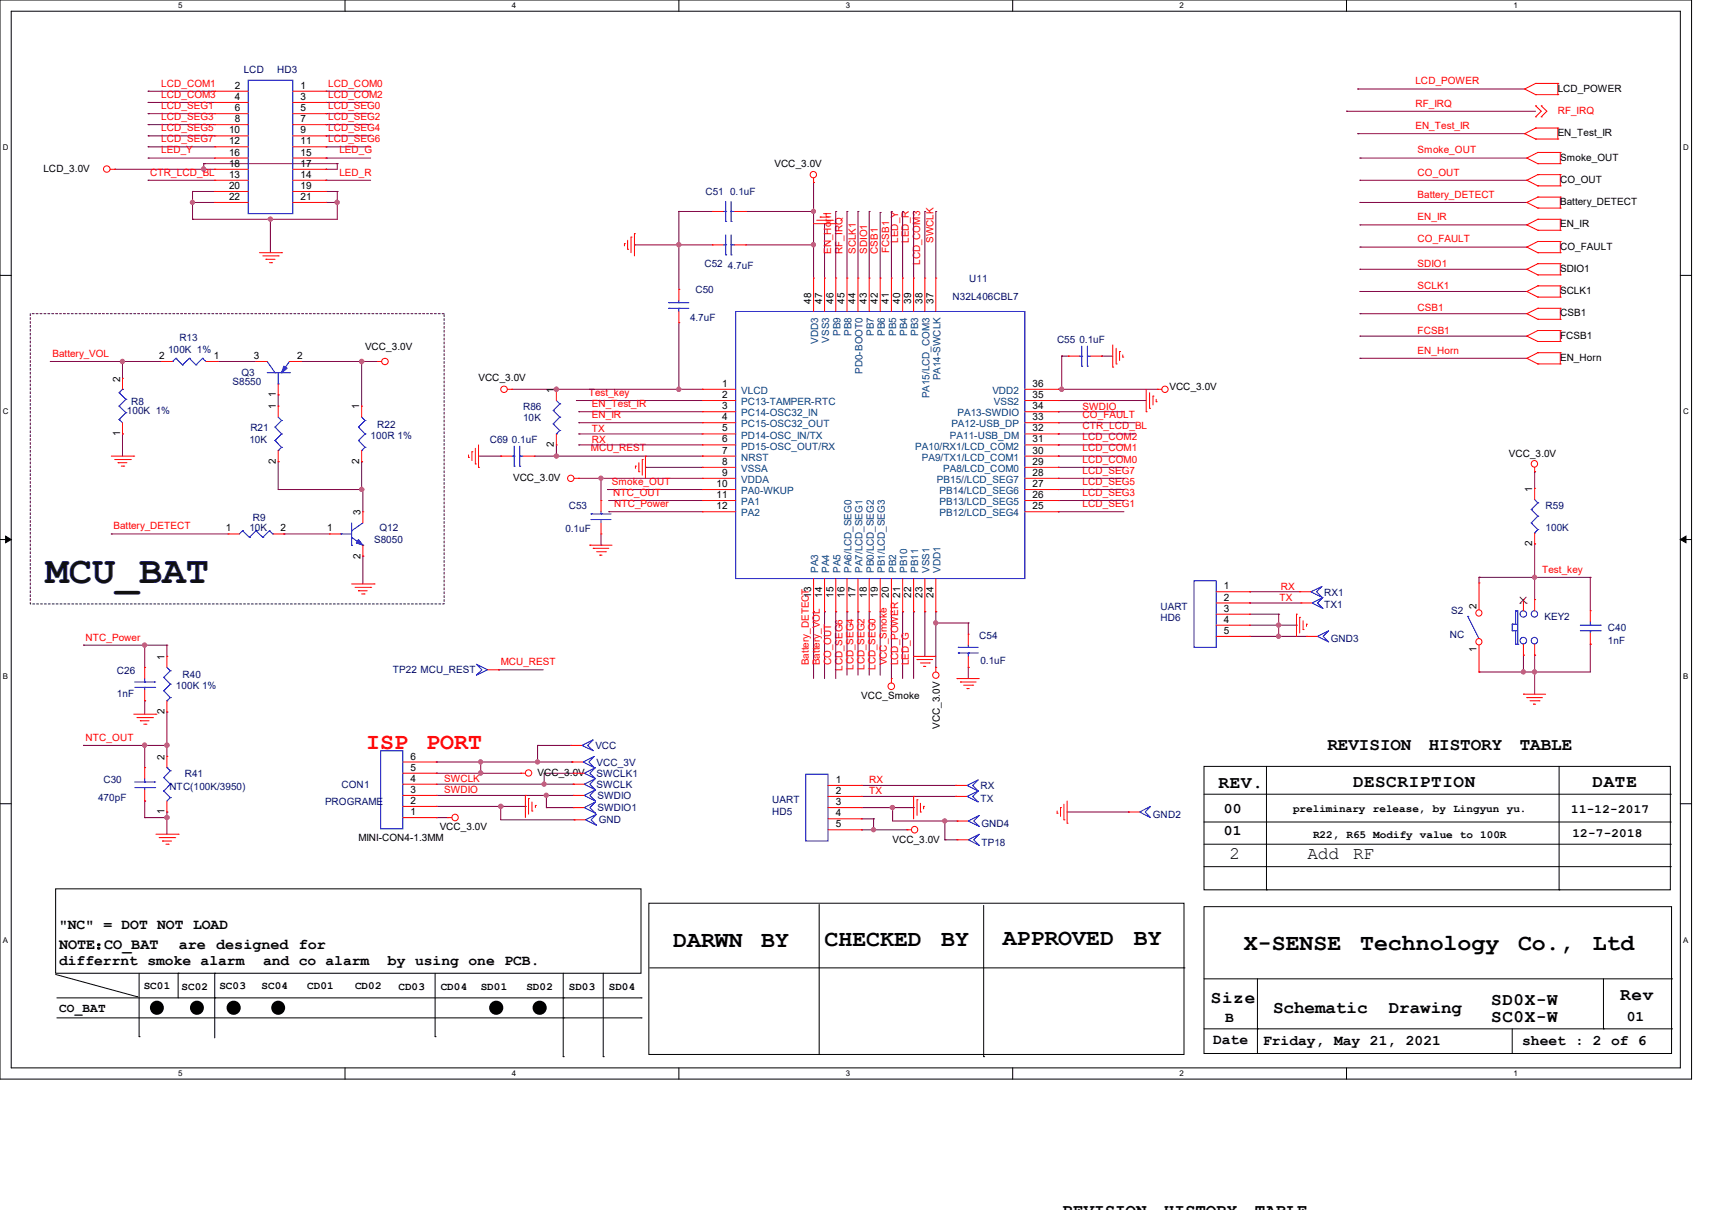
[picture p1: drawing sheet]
<svg xmlns="http://www.w3.org/2000/svg" width="297mm" height="210mm" viewBox="0 0 297 210" stroke-linecap="round" stroke-linejoin="round" font-family="sans-serif">
<path d="M0 0h293.5v187.3h-293.5zM1.9 1.9h289.6v183.4h-289.6z" fill="none" stroke="#000" stroke-width=".17"/>
<g fill="#fff">
<path d="M30.9 .2h.8v1.5h-.8z"/>
<path d="M30.9 185.5h.8v1.6h-.8z"/>
</g>
<path d="M59.9 0v1.9M59.9 185.3v2" fill="none" stroke="#000" stroke-width=".17"/>
<g fill="#fff">
<path d="M88.8 .2h.8v1.5h-.8z"/>
<path d="M88.8 185.5h.8v1.6h-.8z"/>
</g>
<path d="M117.8 0v1.9M117.8 185.3v2" fill="none" stroke="#000" stroke-width=".17"/>
<g fill="#fff">
<path d="M146.7 .2h.8v1.5h-.8z"/>
<path d="M146.7 185.5h.8v1.6h-.8z"/>
</g>
<path d="M175.7 0v1.9M175.7 185.3v2" fill="none" stroke="#000" stroke-width=".17"/>
<g fill="#fff">
<path d="M204.6 .2h.8v1.5h-.8z"/>
<path d="M204.6 185.5h.8v1.6h-.8z"/>
</g>
<path d="M233.6 0v1.9M233.6 185.3v2" fill="none" stroke="#000" stroke-width=".17"/>
<g fill="#fff">
<path d="M262.6 .2h.7v1.5h-.7z"/>
<path d="M262.6 185.5h.7v1.6h-.7z"/>
<path d="M.5 24.8h1v1.6h-1z"/>
<path d="M292 24.8h1v1.6h-1z"/>
<path d="M.5 70.7h1v1.5h-1z"/>
<path d="M292 70.7h1v1.5h-1z"/>
</g>
<path d="M0 47.8h1.9M291.5 47.8h2" fill="none" stroke="#000" stroke-width=".17"/>
<g fill="#fff">
<path d="M.5 116.5h.9v1.6h-.9z"/>
<path d="M292 116.5h.9v1.6h-.9z"/>
</g>
<path d="M0 93.6h1.9M291.5 93.6h2" fill="none" stroke="#000" stroke-width=".17"/>
<path d="M1 93l.9 .6-.9 .6zM291.5 93.6l1-.6v1.2z" fill="#000" stroke="#000" stroke-width=".17"/>
<g fill="#fff">
<path d="M.5 162.4h.9v1.5h-.9z"/>
<path d="M292 162.4h.9v1.5h-.9z"/>
</g>
<g fill="none" stroke="#000" stroke-width=".17">
<path d="M0 139.5h1.9M208.9 133h80.9v21.4h-80.9zM208.9 137.8h80.9M219.7 133v21.4M270.5 133v21.4M289.8 137.8h.1M291.5 139.5h2M9.7 154.3h101.5v14.6h-101.5zM112.6 156.8h92.8v26.2h-92.8zM142.1 157v26M170.6 157.1v26.3M208.9 157.4h81.1v25.4h-81.1z"/>
<path d="M208.9 142.7h80.9M208.9 146.5h80.9M208.9 150.4h80.9M219.7 154.4h.1M270.5 154.4h.1M289.8 142.7h.1M289.8 146.5h.1M289.8 150.4h.1M9.7 169.1l14 3.9M9.9 176.7h101.3M9.9 173.2h101.3M23.7 173h.1"/>
<path d="M24.1 179.9h.1M24.1 168.9v11M30.9 168.9h.1M30.9 168.9v4.3M37.3 168.9h.1M37.3 173.2h.1M37.3 168.9v11.2M75.5 179.9h.1M75.5 168.9v11M97.7 176.7h.1M97.7 173.2h.1M97.7 168.9v14.5"/>
<path d="M104.6 168.9v14.5M111.2 176.7h.1M111.2 173.2h.1M112.7 168h92.7M205.4 168h.1M208.9 178.6h81.1M208.9 169.9h81.1M218.1 178.6h.1M218.1 169.9v12.9M262.3 178.6v4.2M278.2 178.6h.1M278.2 169.9v8.7"/>
<path d="M290 178.6h.1M290 169.9h.1M97.7 183.4h.1M104.6 183.4h.1M142.1 183h.1M170.6 183.4h.1M218.1 182.8h.1M262.3 182.8h.1"/>
</g>
<path d="M5.2 54.4h71.8v50.4h-71.8z" fill="none" stroke="#400040" stroke-width=".17" stroke-dasharray=".3 .3"/>
<g fill="#000" stroke="#000" stroke-width=".55">
<circle cx="27.2" cy="174.9" r=".94"/>
<circle cx="34.2" cy="174.9" r=".94"/>
<circle cx="40.5" cy="174.9" r=".95"/>
<circle cx="48.3" cy="174.9" r=".94"/>
<circle cx="86.1" cy="174.9" r=".95"/>
<circle cx="93.6" cy="174.9" r=".95"/>
</g>
<g fill="none" stroke="#800040" stroke-width=".17">
<path d="M25.7 15.8h.1M25.7 17.8h.1M25.7 19.7h.1M25.7 15.8h11.6M25.7 17.8h11.6M25.7 19.7h11.6M56.6 15.8h.1M56.6 17.8h.1M56.6 19.7h.1M56.6 15.8h7.7M56.6 17.8h7.7M56.6 19.7h7.7"/>
<path d="M233.6 19.3h.1M233.6 19.3h32.8M235.5 15.5h.1M235.5 15.5h29M19.9 29.4h.1M19.9 29.4h17.4M25.7 21.6h.1M25.7 23.6h.1M25.7 25.5h.1M25.7 27.4h.1M25.7 31.3h.1M25.7 21.6h11.6"/>
<path d="M25.7 23.6h11.6M25.7 25.5h11.6M25.7 27.4h11.6M25.7 31.3h11.6M33.4 33.2h.1M33.4 35.1h.1M33.4 38.1h.1M33.4 33.2h3.9M33.4 33.2v4.9M33.4 35.1h3.9M35.3 29.4h.1M35.3 28.4h.1"/>
<path d="M35.3 28.4h23.2M35.3 28.4v1M46.9 38.1h.1M46.9 38.1v5.8M56.6 21.6h.1M56.6 23.6h.1M56.6 25.5h.1M56.6 27.4h.1M56.6 29.4h.1M56.6 33.2h.1M56.6 35.1h.1M56.6 31.3h.1"/>
<path d="M56.6 21.6h7.7M56.6 23.6h7.7M56.6 25.5h7.7M56.6 27.4h7.7M56.6 33.2h1.9M56.6 35.1h1.9M56.6 31.3h7.7M58.5 35.1h.1M58.5 28.4h.1M58.5 33.2h.1M58.5 28.4v1h-1.9M58.5 33.2v4.9h-25.1"/>
<path d="M117.8 36.7h.1M117.8 36.7v13.5M117.8 36.7h5.8M129.4 36.7h11.7M141.1 31.7h.1M141.1 36.7h.1M141.1 31.7v16.6M143 38.8h.1M143 38.8v9.5M145 36.7h.1M145 36.7v11.6M146.9 36.7h.1"/>
<path d="M146.9 36.7v11.6M148.8 36.7h.1M148.8 36.7v11.6M150.8 36.7h.1M150.8 36.7v11.6M152.7 36.9h.1M152.7 36.9v11.4M154.6 36.7h.1M154.6 36.7v11.6M156.6 36.7h.1M156.6 36.7v11.6M158.5 36.7h.1"/>
<path d="M158.5 36.7v11.6M160.4 36.7h.1M160.4 36.7v11.6M162.3 36.7h.1M162.3 36.7v11.6M235.5 23.2h.1M235.5 23.2h29M235.9 27.4h.1M235.9 31.3h.1M235.9 39h.1M235.9 35.1h.1M235.9 27.4h29"/>
<path d="M235.9 35.1h29M235.9 31.3h29M235.9 39h29M110.1 42.5h.1M110.1 42.5h13.5M117.8 42.5h.1M117.8 56v11.8M129.4 42.5h11.7M141.1 42.5h.1M235.9 42.9h.1M235.9 46.7h.1M235.9 50.6h.1"/>
<path d="M235.9 54.4h.1M235.9 58.3h.1M235.9 42.9h29M235.9 46.7h29M235.9 50.6h29M235.9 54.4h29M235.9 58.3h29M8.7 62.7h.1M8.7 62.7h19.3M21.3 62.7h.1M21.3 75.3h.1M21.3 62.7v3"/>
<path d="M21.3 75.3v3.9M37.7 62.7h.1M37.7 62.7h6.7M48.3 68.5h.1M48.3 68.5v2M52.2 62.7h.1M52.2 62.7h13.2M62.7 62.7h.1M62.7 62.7v7.8M83 79.2h3.9M86.9 79.2h.1M88.8 67.6h33"/>
<path d="M92.7 79.2h29.1M96.5 79.2h.1M96.5 67.6h.1M96.5 77.2v2M100 69.5h.1M100 69.5h21.8M100.4 75.3h.1M100.4 77.2h.1M100.4 71.5h.1M100.4 73.4h.1M100.4 71.5h21.4M100.4 77.2h21.4"/>
<path d="M100.4 75.3h21.4M100.4 73.4h21.4M117.8 67.6h.1M117.8 67.8h.1M121.8 79.2h.1M121.8 67.6h.1M183.6 71.5h.1M183.6 67.6h.1M183.6 69.5h.1M183.6 77.2h.1M183.6 79.2h.1M183.6 75.3h.1"/>
<path d="M183.6 73.4h.1M183.6 79.2h11.4M183.6 71.5h11.4M183.6 67.6h17.2M183.6 69.5h15.2M183.6 77.2h11.4M183.6 75.3h13.3M183.6 73.4h13.3M184.2 61.8h.1M184.2 67.6h.1M184.2 61.8h1.1M184.2 61.8v5.8"/>
<path d="M191.1 61.8h.1M191.1 61.8h1.9M235.9 62.2h.1M235.9 62.2h29M19.3 92.7h.1M19.3 92.7h20.3M48.3 80.1h.1M48.3 80.1v4.9h14.6M49.2 92.7h.1M49.2 92.7h7.9M62.7 85h.1M62.7 80.1h.1"/>
<path d="M62.7 80.1v4.9M62.9 96.5h.1M62.9 85h.1M62.9 85v3.8M62.9 96.5v4.8M100.4 83h21.4M104.3 83h.1M104.3 94.6h.1M104.3 83v3.9M104.3 92.7v1.9M105.4 85h.1M105.4 85h16.4"/>
<path d="M105.6 86.9h.1M105.6 88.8h.1M105.6 86.9h16.2M105.6 88.8h16.2M112 81.1h.1M112 81.1h9.8M183.6 88.8h.1M183.6 86.9h.1M183.6 85h.1M183.6 83h.1M183.6 81.1h.1M183.6 85h11.4"/>
<path d="M183.6 81.1h11.4M183.6 83h11.4M183.6 86.9h11.4M183.6 88.8h11.4M266.2 81.9h.1M266.2 94.4h.1M266.2 81.9v2.9M266.2 94.4v9.7M14.5 112h.1M14.5 112h14.5M25.1 112h.1M25.1 112v3.8"/>
<path d="M29 112h.1M29 112v1.9M86.5 116.2h.1M86.5 116.2h7.7M141.1 106.2h.1M141.1 106.2v11.6M143 106.2h.1M143 106.2v11.6M145 106.2h.1M145 106.2v11.6M146.9 106.2h.1M146.9 106.2v11"/>
<path d="M148.8 106.2h.1M148.8 106.2v11M150.8 106.2h.1M150.8 106.2v11M152.7 106.2h.1M152.7 106.2v11M154.6 106.2h.1M154.6 106.2v11.6M156.6 106.2h.1M156.6 106.2v11.6M158.5 106.2h.1M158.5 106.2v11.6"/>
<path d="M160.4 106.2h.1M160.4 106.2v7.7M162.3 106.2h.1M162.3 108.1h.1M162.3 106.2v9.6M162.3 108.1h5.7M168 115.8h.1M168 108.1h.1M168 108.1v2M168 115.8v2M216.8 110.4h.1M216.8 104.6h.1"/>
<path d="M216.8 102.7h.1M216.8 106.6h5M216.8 110.4h9.9M216.8 108.5h8.1M216.8 104.6h8.9M216.8 102.7h8.7M221.8 106.6h.1M221.8 108.5h.1M221.8 110.4h.1M221.8 106.6v3.8M224.9 108.5h.1M256.6 100.2h.1"/>
<path d="M256.6 116.6h.1M256.6 100.2v1M256.6 100.2h19.3M264.3 113.7h.1M264.3 116.6h.1M264.3 113.7v2.9M266.2 116.6h.1M266.2 100.2h.1M266.2 113.7h.1M266.2 113.7v6.8M275.9 100.2h.1M275.9 111.8h.1"/>
<path d="M275.9 100.2v5.8M275.9 111.8v4.8h-19.3M14.5 129.4h.1M14.5 129.4h14.5M25.1 129.4h.1M25.1 139h.1M25.1 121.6h.1M25.1 121.6v2.4M25.1 129.4v3.8M25.1 139v2.9M29 123.6h.1M29 129.4h.1"/>
<path d="M29 123.6v7.7M75.7 132.2h.1M75.7 134.2h.1M75.7 132.2h23.5M75.7 140h15.4M75.7 136.1h23.7M75.7 138h23.7M75.7 134.2h14.6M83.4 132.2h.1M83.4 134.2h.1M83.4 132.2v2M86.9 140h.1"/>
<path d="M86.9 140v2.3h12.7M91.1 140h.1M93.3 132.2h.1M93.3 129.4h.1M93.3 129.4h5.8M93.3 129.4v2.8M94.4 136.1h.1M94.4 134.2h.1M94.4 134.2h5M94.4 134.2v1.9M94.8 138h.1M94.8 138v2.2"/>
<path d="M99.2 132.2h.1M99.4 136.1h.1M99.4 138h.1M149.4 138.2h16.4M149.4 136.3h16.4M165.8 138.2h.1M165.8 136.3h.1M25.1 141.9h.1M25.1 141.9h3.9M29 140.9h.1M29 141.9h.1M29 140.9v3.9"/>
<path d="M75.7 141.9h.1M75.7 141.9h1.9M94.8 140.2h.1M94.8 140.2h4.6M99.6 142.3h.1M149.4 144h.1M149.4 142.1h2.2M149.4 140.2h9.1M149.4 144h8M151.6 142.1h.1M151.6 144h.1M151.6 142.1v1.9"/>
<path d="M154.9 140.2h.1M154.9 140.2v2.3h11.1M158.5 140.2h.1M163.9 142.5h.1M163.9 145.8h.1M163.9 145.8h2.1M163.9 142.5v3.3M166 142.5h.1M185.1 140.9h10.6M195.7 140.9h.1"/>
</g>
<g fill="#f0f" stroke="#f0f" stroke-width=".17">
<circle cx="29" cy="129.3" r=".38"/>
<circle cx="29" cy="141.9" r=".37"/>
<circle cx="25.1" cy="129.3" r=".37"/>
<circle cx="25.1" cy="112" r=".36"/>
<circle cx="62.7" cy="62.7" r=".38"/>
<circle cx="266.2" cy="116.6" r=".36"/>
<circle cx="266.2" cy="100.2" r=".36"/>
<circle cx="264.3" cy="116.6" r=".36"/>
<circle cx="21.2" cy="62.7" r=".37"/>
<circle cx="58.5" cy="35.1" r=".36"/>
<circle cx="33.4" cy="35.1" r=".36"/>
<circle cx="46.9" cy="38" r=".37"/>
<circle cx="35.3" cy="29.3" r=".37"/>
<circle cx="117.7" cy="42.5" r=".37"/>
<circle cx="96.5" cy="79.1" r=".37"/>
<circle cx="104.2" cy="83" r=".36"/>
<circle cx="184.2" cy="67.6" r=".37"/>
<circle cx="162.3" cy="108.1" r=".36"/>
<circle cx="141.1" cy="36.7" r=".36"/>
<circle cx="141.1" cy="42.5" r=".37"/>
<circle cx="83.4" cy="134.2" r=".37"/>
<circle cx="83.4" cy="132.2" r=".36"/>
<circle cx="62.7" cy="84.9" r=".37"/>
<circle cx="96.5" cy="67.6" r=".38"/>
<circle cx="117.7" cy="67.6" r=".37"/>
<circle cx="86.9" cy="140" r=".38"/>
<circle cx="151.5" cy="144" r=".36"/>
<circle cx="154.8" cy="140.1" r=".37"/>
<circle cx="93.2" cy="132.2" r=".36"/>
<circle cx="94.4" cy="136.1" r=".36"/>
<circle cx="94.8" cy="138" r=".36"/>
<circle cx="221.8" cy="110.4" r=".36"/>
<circle cx="221.8" cy="108.5" r=".36"/>
<circle cx="163.9" cy="142.5" r=".36"/>
</g>
<g fill="none" stroke="#f00" stroke-width=".17">
<path d="M37.3 15.8h.1M37.3 17.8h.1M37.3 19.7h.1M37.3 15.8h5.8M37.3 17.8h5.8M37.3 19.7h5.8M50.8 15.8h5.8M50.8 17.8h5.8M50.8 19.7h5.8M56.6 15.8h.1M56.6 17.8h.1M56.6 19.7h.1"/>
<path d="M264.5 15.5h.1M264.5 15.5l1.9 .9M266.4 16.4h.1M266.4 14.5h.1M266.4 18.4h.1M266.4 16.4h3.9M266.4 14.5l-1.9 1M266.4 14.5h3.9M266.4 18.4l1 .9-1 1M267.4 18.4h.1M267.4 18.4l1 .9-1 1M270.3 14.5h.1"/>
<path d="M270.3 16.4h.1M270.3 14.5v1.9M19.1 29.4h.8M19.9 29.4h.1M37.3 21.6h.1M37.3 23.6h.1M37.3 25.5h.1M37.3 31.3h.1M37.3 27.4h.1M37.3 29.4h.1M37.3 33.2h.1M37.3 35.1h.1"/>
<path d="M37.3 29.4h5.8M37.3 21.6h5.8M37.3 23.6h5.8M37.3 25.5h5.8M37.3 31.3h5.8M37.3 27.4h5.8M37.3 33.2h5.8M37.3 35.1h5.8M50.8 29.4h5.8M50.8 21.6h5.8M50.8 23.6h5.8M50.8 25.5h5.8"/>
<path d="M50.8 31.3h5.8M50.8 27.4h5.8M50.8 33.2h5.8M50.8 35.1h5.8M56.6 21.6h.1M56.6 23.6h.1M56.6 25.5h.1M56.6 31.3h.1M56.6 27.4h.1M56.6 29.4h.1M56.6 33.2h.1M56.6 35.1h.1"/>
<path d="M141.1 31.7h.1M141.1 30.9v.8M141.1 38.8h3.9M141.7 38.2h2.7M142.3 37.7h.1M142.3 37.7h1.5M142.9 37.1h.4M143.3 37.1h.1M144.4 38.2h.1M145 38.8h.1M264.5 23.2h.1M264.5 23.2l1.9 .9"/>
<path d="M264.9 27.4h.1M264.9 31.3h.1M264.9 39h.1M264.9 35.1h.1M264.9 27.4l1.9 1M264.9 31.3l1.9 1M264.9 39l1.9 1M264.9 35.1l1.9 1M266.4 24.1h.1M266.4 22.2h.1M266.4 20.3h.1M266.4 24.1h3.9"/>
<path d="M266.4 22.2l-1.9 1M266.4 22.2h3.9M266.8 28.4h.1M266.8 26.5h.1M266.8 32.3h.1M266.8 30.3h.1M266.8 40h.1M266.8 38.1h.1M266.8 36.1h.1M266.8 34.2h.1M266.8 28.4h3.9M266.8 26.5l-1.9 .9"/>
<path d="M266.8 26.5h3.9M266.8 32.3h3.9M266.8 30.3l-1.9 1M266.8 30.3h3.9M266.8 40h3.9M266.8 38.1l-1.9 .9M266.8 38.1h3.9M266.8 36.1h3.9M266.8 34.2l-1.9 .9M266.8 34.2h3.9M267.4 20.3h.1M270.3 22.2h.1"/>
<path d="M270.3 24.1h.1M270.3 22.2v1.9M270.7 26.5h.1M270.7 28.4h.1M270.7 30.3h.1M270.7 32.3h.1M270.7 38.1h.1M270.7 40h.1M270.7 34.2h.1M270.7 36.1h.1M270.7 26.5v1.9M270.7 30.3v2"/>
<path d="M270.7 34.2v1.9M270.7 38.1v1.9M45 43.9h3.9M45.6 44.4h2.7M46.1 45h.1M46.1 45h1.6M46.7 45.6h.4M47.1 45.6h.1M48.3 44.4h.1M48.9 43.9h.1M108.3 42.3h.1M108.3 42.3v.4"/>
<path d="M108.9 43.3h.1M108.9 41.7v1.6M109.5 41.1h.1M109.5 41.1v2.8M110.1 40.6h.1M110.1 40.6v3.8M117.8 50.2h.1M117.8 56h.1M117.8 50.2v2M117.8 54.1v1.9M123.6 42.5h.1M123.6 42.5h1.9"/>
<path d="M127.4 42.5h2M129.4 42.5h.1M141.1 48.3h.1M141.1 48.3v5.8M143 48.3h.1M143 48.3v5.8M145 48.3h.1M145 48.3v5.8M146.9 48.3h.1M146.9 48.3v5.8M148.8 48.3h.1M148.8 48.3v5.8"/>
<path d="M150.8 48.3h.1M150.8 48.3v5.8M152.7 48.3h.1M152.7 48.3v5.8M154.6 48.3h.1M154.6 48.3v5.8M156.6 48.3h.1M156.6 48.3v5.8M158.5 48.3h.1M158.5 48.3v5.8M160.4 48.3h.1M160.4 48.3v5.8"/>
<path d="M162.3 48.3h.1M162.3 48.3v5.8M193 59.9v3.8M264.9 42.9h.1M264.9 46.7h.1M264.9 50.6h.1M264.9 54.4h.1M264.9 58.3h.1M264.9 42.9l1.9 1M264.9 46.7l1.9 1M264.9 50.6l1.9 1M264.9 54.4l1.9 1"/>
<path d="M264.9 58.3l1.9 1M266.8 43.9h.1M266.8 41.9h.1M266.8 47.7h.1M266.8 45.8h.1M266.8 51.6h.1M266.8 49.6h.1M266.8 55.4h.1M266.8 53.5h.1M266.8 59.3h.1M266.8 57.4h.1M266.8 43.9h3.9"/>
<path d="M266.8 41.9l-1.9 1M266.8 41.9h3.9M266.8 47.7h3.9M266.8 45.8l-1.9 .9M266.8 45.8h3.9M266.8 51.6h3.9M266.8 49.6l-1.9 1M266.8 49.6h3.9M266.8 55.4h3.9M266.8 53.5l-1.9 .9M266.8 53.5h3.9M266.8 59.3h3.9"/>
<path d="M266.8 57.4l-1.9 .9M266.8 57.4h3.9M270.7 41.9h.1M270.7 43.9h.1M270.7 45.8h.1M270.7 47.7h.1M270.7 49.6h.1M270.7 51.6h.1M270.7 53.5h.1M270.7 55.4h.1M270.7 57.4h.1M270.7 59.3h.1"/>
<path d="M270.7 41.9v2M270.7 45.8v1.9M270.7 49.6v2M270.7 53.5v1.9M270.7 57.4v1.9M19.3 79.2h3.9M19.9 79.8h2.7M21.3 75.3h.1M21.3 65.7h.1M21.3 65.7v1.9M21.3 73.4v1.9M22.6 79.8h.1"/>
<path d="M23.2 79.2h.1M28 62.7h.1M28 62.7h1.9M35.7 62.7h2M37.7 62.7h.1M44.4 62.7h.1M44.4 62.7h2M48.3 68.5h.1M48.3 70.5h.1M48.3 66.6v1.9M48.3 70.5v1.9M48.3 78.2v1.9"/>
<path d="M50.2 62.7h2M52.2 62.7h.1M62.7 70.5h.1M62.7 70.5v1.9M62.7 78.2v1.9M65.4 62.7h.1M65.4 62.7h.8M81.3 79.4h.1M81.3 79v.4M81.9 78.4h.1M81.9 78.4v1.5M82.5 77.8v2.7"/>
<path d="M83 77.2v3.9M86.9 79.2h.1M86.9 79.2h1.9M88.1 67.6h.7M88.8 67.6h.1M90.8 79.2h1.9M92.7 79.2h.1M96.5 67.6h.1M96.5 77.2h.1M96.5 67.6v1.9M96.5 75.3v1.9M111.4 79.8h.1"/>
<path d="M111.4 79.8v2.7M112 79.2h.1M112 79.2v3.8M121.8 67.6h.1M121.8 69.5h.1M121.8 71.5h.1M121.8 73.4h.1M121.8 75.3h.1M121.8 77.2h.1M121.8 79.2h.1M121.8 67.6h5.8M121.8 79.2h5.8"/>
<path d="M121.8 69.5h5.8M121.8 71.5h5.8M121.8 73.4h5.8M121.8 75.3h5.8M121.8 77.2h5.8M177.8 67.6h5.8M177.8 79.2h5.8M177.8 69.5h5.8M177.8 71.5h5.8M177.8 73.4h5.8M177.8 75.3h5.8M177.8 77.2h5.8"/>
<path d="M183.6 79.2h.1M183.6 77.2h.1M183.6 75.3h.1M183.6 73.4h.1M183.6 71.5h.1M183.6 69.5h.1M183.6 67.6h.1M185.3 61.8h.1M185.3 61.8h2M189.2 61.8h1.9M191.1 61.8h.1M193 63.7h.1"/>
<path d="M193.6 63.2h.1M193.6 60.5v2.7M194.2 61h.1M194.2 61v1.6M194.8 62h.1M194.8 61.6v.4M198.8 71.5h.1M198.8 67.6v3.9M199.4 70.9h.1M199.4 68.2v2.7M200 68.7h.1M200 68.7v1.6"/>
<path d="M200.6 69.7h.1M200.6 69.3v.4M200.8 67.6h.1M200.8 67.6h.7M264.9 62.2h.1M264.9 62.2l1.9 1M266.8 63.2h.1M266.8 61.2h.1M266.8 63.2h3.9M266.8 61.2l-1.9 1M266.8 61.2h3.9M270.7 61.2h.1"/>
<path d="M270.7 63.2h.1M270.7 61.2v2M20.5 80.3h.1M20.5 80.3h1.5M21 80.9h.5M21.5 80.9h.1M39.6 92.7h.1M39.6 92.7h1.9M47.3 92.7h1.9M48.3 80.1h.1M49.2 92.7h.1M57.1 92.7h.1"/>
<path d="M57.1 92.7h2M62.7 80.1h.1M62.9 88.8h.1M62.9 96.5h.1M62.9 88.8v2M62.9 94.6v1.9M82.5 80.5h.1M83 81.1h.1M99.6 83h.8M100.4 83h.1M102.3 94.6h.1M102.3 94.6h3.9"/>
<path d="M102.9 95.2h.1M102.9 95.2h2.7M103.5 95.8h1.5M104.1 96.4h.1M104.1 96.4h.3M104.3 86.9h.1M104.3 92.7h.1M104.3 86.9v1.9M104.3 90.8v1.9M105 95.8h.1M110.2 80.9h.1M110.2 80.9v.4"/>
<path d="M110.8 81.9h.1M110.8 80.3v1.6M121.8 81.1h.1M121.8 83h.1M121.8 85h.1M121.8 86.9h.1M121.8 88.8h.1M121.8 83h5.8M121.8 81.1h5.8M121.8 85h5.8M121.8 86.9h5.8M121.8 88.8h5.8"/>
<path d="M177.8 83h5.8M177.8 81.1h5.8M177.8 85h5.8M177.8 86.9h5.8M177.8 88.8h5.8M183.6 88.8h.1M183.6 86.9h.1M183.6 85h.1M183.6 83h.1M183.6 81.1h.1M266.2 81.9h.1M266.2 84.8h.1"/>
<path d="M266.2 94.4h.1M266.2 81.1v.8M266.2 84.8v1.9M266.2 92.5v1.9M25.1 115.8h.1M25.1 115.8v2M25.1 119.7v1.9M29 113.9h.1M29 113.9v1.9M61 101.3h3.9M61.6 101.9h2.7M62.2 102.5h.1"/>
<path d="M62.2 102.5h1.5M62.7 103.1h.5M63.2 103.1h.1M64.3 101.9h.1M64.9 101.3h.1M84.6 116.2h1.9M86.5 116.2h.1M141.1 106.2h.1M141.1 100.4v5.8M143 106.2h.1M143 100.4v5.8M145 106.2h.1"/>
<path d="M145 100.4v5.8M146.9 106.2h.1M146.9 100.4v5.8M148.8 106.2h.1M148.8 100.4v5.8M150.8 106.2h.1M150.8 100.4v5.8M152.7 106.2h.1M152.7 100.4v5.8M154.6 117.8h.1M154.6 106.2h.1M154.6 100.4v5.8"/>
<path d="M154.6 117.8v.7M156.6 106.2h.1M156.6 100.4v5.8M158.5 113.9h.1M158.5 106.2h.1M158.5 113.9h3.8M158.5 100.4v5.8M159.1 114.5h.1M159.1 114.5h2.7M159.7 115.1h1.5M160.2 115.7h.1M160.2 115.7h.4"/>
<path d="M160.4 106.2h.1M160.4 100.4v5.8M161.2 115.1h.1M162.3 115.8h.1M162.3 106.2h.1M162.3 100.4v5.8M162.3 115.8v.8M166 117.8h.1M166 117.8h3.9M166.6 118.4h.1M166.6 118.4h2.7M167.2 118.9h1.5"/>
<path d="M167.8 119.5h.1M167.8 119.5h.3M168 110.1h.1M168 115.8h.1M168 110.1v1.9M168 113.9v1.9M168.7 118.9h.1M211 104.6h5.8M211 102.7h5.8M211 110.4h5.8M211 106.6h5.8M211 108.5h5.8"/>
<path d="M216.8 102.7h.1M216.8 104.6h.1M216.8 106.6h.1M216.8 108.5h.1M216.8 110.4h.1M224.9 106.6h.1M224.9 106.6v3.8M225.5 107.1h.1M225.5 102.7h.1M225.5 107.1v2.8M225.5 102.7h1.9M225.7 104.6h.1"/>
<path d="M225.7 104.6h1.9M226.1 109.3h.1M226.1 107.7v1.6M226.7 108.3h.1M226.7 110.4h.1M226.7 108.3v.4M226.7 110.4h1.9M264.3 104.1h.1M264.3 113.7h.1M264.3 104.1v1.9M264.3 111.8v1.9M266.2 104.1h.1"/>
<path d="M266.2 113.7h.1M266.2 104.1v1.9M266.2 111.8v1.9M275.9 111.8h.1M275.9 106h.1M275.9 106v1.9M275.9 109.9v1.9M23.2 124h3.9M23.7 124.5h2.8M24.3 125.1h.1M24.3 125.1h1.6M24.9 125.7h.4"/>
<path d="M25.1 139h.1M25.1 133.2h.1M25.1 121.6h.1M25.1 133.2v1.9M25.1 137.1v1.9M25.3 125.7h.1M26.5 124.5h.1M27.1 124h.1M29 131.3h.1M29 123.6h.1M29 121.6v2M29 131.3v1.9"/>
<path d="M29 139v1.9M69.9 134.2h5.8M69.9 140h5.8M69.9 138h5.8M69.9 136.1h5.8M69.9 132.2h5.8M75.7 140h.1M75.7 138h.1M75.7 136.1h.1M75.7 134.2h.1M75.7 132.2h.1M90.3 134.2h.1"/>
<path d="M90.3 134.2h.8M91.1 138h.1M91.1 138v3.9M91.7 138.6h.1M91.7 138.6v2.7M92.3 139.2v1.6M92.9 139.8h.1M92.9 139.8v.4M99.1 129.4h.1M99.1 129.4h1.9M99.4 138h.1M99.4 136.1h.1"/>
<path d="M99.4 134.2h.1M99.4 134.2h1.9M99.4 138h1.9M99.4 136.1h1.9M158.5 138.2h.1M158.5 138.2v3.9M159.1 138.8h.1M159.1 138.8v2.7M159.7 139.4v1.5M160.2 140h.1M160.2 140v.4M165.8 138.2h.1"/>
<path d="M165.8 136.3h.1M165.8 138.2h2M165.8 136.3h2M184.6 139.6v2.7M185.1 139v3.9M264.3 120.5h.1M264.3 120.5h3.8M264.9 121.1h.1M264.9 121.1h2.7M265.4 121.6h1.6M266 122.2h.1M266 122.2h.4"/>
<path d="M267 121.6h.1M27.1 144.8h3.8M27.6 145.4h2.7M28.2 146h.1M28.2 146h1.6M28.8 146.5h.4M29 140.9h.1M29.2 146.5h.1M30.3 145.4h.1M30.9 144.8h.1M69.9 141.9h5.8M75.7 141.9h.1"/>
<path d="M77.6 141.9h.1M77.6 141.9h.8M92.3 140.8h.1M99.4 140.2h.1M99.4 140.2h1.9M99.6 142.3h.1M99.6 142.3h2M157.4 144h.1M157.4 144h.7M159.7 140.9h.1M166 145.8h.1M166 142.5h.1"/>
<path d="M166 145.8h2M166 142.5h2M183.4 141.1h.1M183.4 140.8v.3M184 140.2h.1M184 140.2v1.5M184.6 142.3h.1M185.1 142.9h.1M195.7 140.9h.1M195.7 140.9h2"/>
<circle cx="18.5" cy="29.3" r=".56"/>
<circle cx="141.1" cy="30.3" r=".55"/>
<circle cx="66.8" cy="62.7" r=".56"/>
<circle cx="87.4" cy="67.6" r=".56"/>
<circle cx="202.1" cy="67.6" r=".55"/>
<circle cx="99" cy="83" r=".55"/>
<circle cx="266.2" cy="80.5" r=".56"/>
<circle cx="154.6" cy="119.1" r=".57"/>
<circle cx="162.3" cy="117.2" r=".55"/>
<circle cx="91.7" cy="134.2" r=".55"/>
<circle cx="78.9" cy="141.9" r=".56"/>
<circle cx="158.7" cy="144" r=".56"/>
</g>
<g fill="none" stroke="#00f" stroke-width=".17">
<path d="M43.1 13.9h7.7v23.2h-7.7zM116 53.5h.1M116 52.5h.1M116 53.5h3.5M116 52.5h3.5M117.8 52.5h.1M117.8 53.5h.1M117.8 52.2v.3M117.8 53.5v.6M125.5 42.5h.4M125.9 42.5h.1M125.9 44.2h.1"/>
<path d="M125.9 40.8v3.4M126.8 44.2h.1M126.8 42.5h.1M126.8 42.5h.6M126.8 40.8v3.4M127.6 54.1h50.2v46.3h-50.2zM20.7 72.8h.1M20.7 70.5h.1M20.7 68.2h.1M20.7 72.8l.6 .6M20.7 70.5l1.1 1.1M20.7 68.2l1.1 1.1"/>
<path d="M21.3 67.6h.1M21.3 67.6l-.6 .6M21.8 71.6h.1M21.8 69.3h.1M21.8 71.6l-1.1 1.2M21.8 69.3l-1.1 1.2M29.9 62.7h.1M30.5 62.2h.1M30.5 62.2l1.2 1.1M30.5 62.2l-.6 .5M31.7 63.3h.1M32.9 62.2h.1"/>
<path d="M32.9 62.2l1.1 1.1M32.9 62.2l-1.2 1.1M34 63.3h.1M35.1 62.2h.1M35.1 62.2l.6 .5M35.1 62.2l-1.1 1.1M46.4 62.7l1.3 2M46.4 64.7h3.8M47.7 64.7h.1M47.7 74.1h.1M47.7 76.5h.1M47.7 74.1l1.2 1.2"/>
<path d="M47.7 76.5l1.2 1.1M48.3 66.6h.1M48.3 78.2h.1M48.3 64.7v1.9M48.3 72.4l.6 .6M48.9 64.7h.1M48.9 73h.1M48.9 75.3h.1M48.9 77.6h.1M48.9 73l-1.2 1.1M48.9 75.3l-1.2 1.2M48.9 77.6l-.6 .6"/>
<path d="M50.2 64.7h.1M50.2 62.7l-1.3 2M62.2 74.1h.1M62.2 76.5h.1M62.2 74.1l1.1 1.2M62.2 76.5l1.1 1.1M62.7 78.2h.1M62.7 72.4l.6 .6M63.3 73h.1M63.3 75.3h.1M63.3 77.6h.1M63.3 73l-1.1 1.1"/>
<path d="M63.3 75.3l-1.1 1.2M63.3 77.6l-.6 .6M88.8 79.2h.4M89.2 79.2h.1M89.2 77.4v3.5M90.2 79.2h.1M90.2 79.2h.6M90.2 77.4v3.5M96 71.2h.1M96 73.6h.1M96 71.2l1.1 1.2M96 73.6l1.1 1.1"/>
<path d="M96.5 75.3h.1M96.5 69.5l.6 .6M97.1 70.1h.1M97.1 72.4h.1M97.1 74.7h.1M97.1 70.1l-1.1 1.1M97.1 72.4l-1.1 1.2M97.1 74.7l-.6 .6M187.3 61.8h.4M187.7 61.8h.1M187.7 63.5h.1M187.7 60.1v3.4"/>
<path d="M188.6 63.5h.1M188.6 61.8h.1M188.6 61.8h.6M188.6 60.1v3.4M42.1 92.1h.1M42.1 92.1l-.6 .6M42.1 92.1l1.2 1.2M43.3 93.3h.1M44.4 92.1h.1M44.4 92.1l-1.1 1.2M44.4 92.1l1.2 1.2M45.6 93.3h.1"/>
<path d="M46.7 92.1h.1M46.7 92.1l-1.1 1.2M46.7 92.1l.6 .6M47.3 92.7h.1M59.1 92.7h.1M59.1 92.7h1.9M61 92.1h.1M61 94.6h.1M61 93.3l1.9 1.3M61 90.8v3.8M62.9 94.6h.1M62.9 90.8l-1.9 1.3"/>
<path d="M89.2 80.9h.1M90.2 80.9h.1M102.5 90.2h.1M102.5 89.2h.1M102.5 90.2h3.5M102.5 89.2h3.5M104.3 89.2h.1M104.3 90.2h.1M104.3 88.8v.4M104.3 90.2v.6M265.6 88.4h.1M265.6 90.8h.1"/>
<path d="M265.6 88.4l1.2 1.2M265.6 90.8l1.2 1.1M266.2 92.5h.1M266.2 86.7l.6 .6M266.8 87.3h.1M266.8 89.6h.1M266.8 91.9h.1M266.8 87.3l-1.2 1.1M266.8 89.6l-1.2 1.2M266.8 91.9l-.6 .6M23.4 118.4h3.4M23.4 119.3h3.4"/>
<path d="M25.1 119.3h.1M25.1 118.4h.1M25.1 117.8v.6M25.1 119.3v.4M26.8 118.4h.1M26.8 119.3h.1M28.4 117.6h.1M28.4 119.9h.1M28.4 117.6l1.1 1.1M28.4 119.9l1.1 1.2M29 115.8l.5 .6M29.5 116.4h.1"/>
<path d="M29.5 118.7h.1M29.5 116.4l-1.1 1.2M29.5 118.7l-1.1 1.2M82.6 115.3l2 .9-2 1 1-1zM166.2 113.3h.1M166.2 112.4h.1M166.2 113.3h3.5M166.2 112.4h3.5M168 112.4h.1M168 113.3h.1M168 112v.4M168 113.3v.6"/>
<path d="M207.1 100.8h3.9v11.6h-3.9zM227.4 102.7l2-.9-1 .9 1 1zM227.6 104.6l1.9-.9-.9 .9 .9 1zM228.6 110.4l1.9-.9-1 .9 1 1zM254.6 107h.1M254.6 107l2 3.8M262.3 109.5h.1M262.3 108.3h.1M262.3 109.5h.6M262.3 108.3v1.2M262.3 108.3h.6M262.9 111.8h.1"/>
<path d="M262.9 109.5h.1M262.9 108.3h.1M262.9 106h.1M262.9 106h.4v5.8M262.9 111.8h.4M262.9 106v2.3M262.9 109.5v2.3M263.3 111.8h.1M274.2 108.5h3.4M274.2 109.5h3.4M275.9 109.5h.1M275.9 108.5h.1"/>
<path d="M275.9 107.9v.6M275.9 109.5v.4M277.6 108.5h.1M277.6 109.5h.1M23.4 135.7h3.4M23.4 136.7h3.4M25.1 136.7h.1M25.1 135.7h.1M25.1 135.1v.6M25.1 136.7v.4M26.8 135.7h.1M26.8 136.7h.1"/>
<path d="M28.4 137.3h.1M28.4 135h.1M28.4 137.3l1.1 1.1M28.4 135l1.1 1.1M29 133.2h.1M29 121.6h.1M29 133.2l.5 .6M29.5 138.4h.1M29.5 136.1h.1M29.5 133.8h.1M29.5 121.1h.1M29.5 138.4l-.5 .6"/>
<path d="M29.5 136.1l-1.1 1.2M29.5 133.8l-1.1 1.2M29.5 121.1l-.5 .5M66 130.3h3.9v13.5h-3.9zM101 129.4l1.9-1-1 1 1 .9zM101.3 138l2-.9-1 .9 1 1zM101.3 136.1l2-1-1 1 1 1zM101.3 134.2l2-1-1 1 1 .9zM167.8 138.2l1.9-.9-1 .9 1 1zM167.8 136.3l1.9-1-1 1 1 1zM101.3 140.2l2-1-1 1 1 .9zM101.6 142.3l1.9-1-1 1 1 1z"/>
<path d="M168 145.8l1.9-1-1 1 1 .9zM168 142.5l1.9-1-1 1 1 .9zM197.7 140.9l1.9-.9-.9 .9 .9 1z"/>
<circle cx="264.3" cy="111.2" r=".57"/>
<circle cx="264.3" cy="106.6" r=".56"/>
<circle cx="266.2" cy="111.2" r=".56"/>
<circle cx="266.2" cy="106.6" r=".55"/>
</g>
<g fill="#00f" stroke="#00f" stroke-width=".17">
<path d="M49.2 63.5l.6 .4-.9 .8z"/>
<path d="M62.2 93.6l.7 1-1.1-.4z"/>
</g>
<path d="M263.7 104.7h.1M263.7 103.6l1.1 1.1M264.8 104.7h.1M264.8 103.6l-1.1 1.1" fill="none" stroke="#804000" stroke-width=".17"/>
<circle cx="256.6" cy="111.4" r=".54" fill="#fff" stroke="#f00" stroke-width=".17"/>
<path d="M256.6 116.6h.1M256.6 112v4.6" fill="none" stroke="#f00" stroke-width=".17"/>
<circle cx="256.6" cy="106.4" r=".54" fill="#fff" stroke="#f00" stroke-width=".17"/>
<g fill="none" stroke="#f00" stroke-width=".17">
<path d="M123.6 36.7h.1M123.6 36.7h1.9M127.4 36.7h2M129.4 36.7h.1M256.6 101.2h.1M256.6 101.2v4.6M99.2 132.2h.1M99.2 132.2h2M143.6 136.3h5.8M143.6 138.2h5.8M149.4 136.3h.1M149.4 138.2h.1"/>
<path d="M143.6 140.2h5.8M143.6 142.1h5.8M143.6 144h5.8M149.4 140.2h.1M149.4 142.1h.1M149.4 144h.1"/>
</g>
<path d="M125.5 36.7h.4M125.9 36.7h.1M125.9 38.4h.1M125.9 35v3.4M126.8 38.4h.1M126.8 36.7h.1M126.8 36.7h.6M126.8 35v3.4M101.2 132.2l1.9-.9-.9 .9 .9 1zM139.8 134.4h3.8v11.6h-3.8z" fill="none" stroke="#00f" stroke-width=".17"/>
<g fill="#f0f" stroke="#f0f" stroke-width=".17">
<circle cx="29" cy="129.3" r=".38"/>
<circle cx="29" cy="141.9" r=".37"/>
<circle cx="25.1" cy="129.3" r=".37"/>
<circle cx="25.1" cy="112" r=".36"/>
<circle cx="62.7" cy="62.7" r=".38"/>
<circle cx="266.2" cy="116.6" r=".36"/>
<circle cx="266.2" cy="100.2" r=".36"/>
<circle cx="264.3" cy="116.6" r=".36"/>
<circle cx="21.2" cy="62.7" r=".37"/>
<circle cx="58.5" cy="35.1" r=".36"/>
<circle cx="33.4" cy="35.1" r=".36"/>
<circle cx="46.9" cy="38" r=".37"/>
<circle cx="35.3" cy="29.3" r=".37"/>
<circle cx="117.7" cy="42.5" r=".37"/>
<circle cx="96.5" cy="79.1" r=".37"/>
<circle cx="104.2" cy="83" r=".36"/>
<circle cx="184.2" cy="67.6" r=".37"/>
<circle cx="162.3" cy="108.1" r=".36"/>
<circle cx="141.1" cy="36.7" r=".36"/>
<circle cx="141.1" cy="42.5" r=".37"/>
<circle cx="83.4" cy="134.2" r=".37"/>
<circle cx="83.4" cy="132.2" r=".36"/>
<circle cx="62.7" cy="84.9" r=".37"/>
<circle cx="96.5" cy="67.6" r=".38"/>
<circle cx="117.7" cy="67.6" r=".37"/>
<circle cx="86.9" cy="140" r=".38"/>
<circle cx="151.5" cy="144" r=".36"/>
<circle cx="154.8" cy="140.1" r=".37"/>
<circle cx="93.2" cy="132.2" r=".36"/>
<circle cx="94.4" cy="136.1" r=".36"/>
<circle cx="94.8" cy="138" r=".36"/>
<circle cx="221.8" cy="110.4" r=".36"/>
<circle cx="221.8" cy="108.5" r=".36"/>
<circle cx="163.9" cy="142.5" r=".36"/>
</g>
<text font-size="6.7" fill="#000040" x="7.9" y="101.2">MCU_BAT</text>
<g font-size="4" fill="#f00">
<text x="63.5" y="130">ISP</text>
<text x="74" y="130">PORT</text>
</g>
<g font-size="4">
<text x="116.8" y="164.4">DARWN</text>
<text x="132" y="164.4">BY</text>
<text x="143" y="164.2">CHECKED</text>
<text x="163.3" y="164.2">BY</text>
<text x="173.9" y="164">APPROVED</text>
<text x="196.7" y="164">BY</text>
<text x="215.8" y="164.8">X-SENSE</text>
<text x="236" y="164.8">Technology</text>
<text x="263.4" y="164.8">Co.,</text>
<text x="276.3" y="164.8">Ltd</text>
</g>
<g font-size="3">
<text x="230.3" y="130.2">REVISION</text>
<text x="247.9" y="130.2">HISTORY</text>
<text x="263.6" y="130.2">TABLE</text>
<text x="211.4" y="136.7">REV.</text>
<text x="234.7" y="136.5">DESCRIPTION</text>
<text x="276.3" y="136.5">DATE</text>
<text x="213.3" y="149.1">2</text>
<text x="226.8" y="149.1">Add</text>
<text x="234.7" y="149.1">RF</text>
<text x="210.1" y="174">Size</text>
<text x="281.1" y="173.6">Rev</text>
<text x="220.8" y="175.9">Schematic</text>
<text x="240.9" y="175.9">Drawing</text>
<text x="258.7" y="174.4">SD0X-W</text>
<text x="258.7" y="177.4">SC0X-W</text>
</g>
<g font-size="2.6">
<text x="10.2" y="164.7">NOTE：</text>
<text x="18.1" y="164.7">CO_BAT</text>
<text x="31" y="164.7">are designed for</text>
</g>
<g font-size="2.5">
<text x="212.3" y="141.1">00</text>
<text x="212.3" y="145">01</text>
<text x="10.2" y="161.2">&quot;NC&quot; = DOT NOT LOAD</text>
<text x="10.2" y="167.5">differrnt smoke alarm</text>
<text x="45.6" y="167.5">and co alarm</text>
<text x="67.3" y="167.5">by using one PCB.</text>
<text x="212.6" y="177.4">B</text>
<text x="282.2" y="177.2">01</text>
<text x="210.4" y="181.2">Date</text>
<text x="219.1" y="181.4">Friday, May 21, 2021</text>
<text x="264.1" y="181.4">sheet : 2 of 6</text>
</g>
<g font-size="2.2">
<text x="272.6" y="141">11-12-2017</text>
<text x="272.8" y="145.2">12-7-2018</text>
<text x="10.2" y="175.6">CO_BAT</text>
</g>
<g font-size="1.9">
<text x="224.3" y="141">preliminary release, by Lingyun yu.</text>
<text x="227.8" y="145.5">R22, R65 Modify value to 100R</text>
<text x="24.9" y="171.7">SC01</text>
<text x="31.5" y="171.9">SC02</text>
<text x="38.1" y="171.7">SC03</text>
<text x="45.4" y="171.7">SC04</text>
<text x="53.3" y="171.7">CD01</text>
<text x="61.6" y="171.7">CD02</text>
<text x="69.1" y="171.9">CD03</text>
<text x="76.5" y="171.9">CD04</text>
<text x="83.4" y="171.9">SD01</text>
<text x="91.3" y="171.9">SD02</text>
<text x="98.7" y="171.9">SD03</text>
<text x="105.6" y="171.9">SD04</text>
</g>
<g font-size="1.7" fill="#f00">
<text x="28" y="15">LCD_COM1</text>
<text x="28" y="17">LCD_COM3</text>
<text x="56.9" y="15">LCD_COM0</text>
<text x="56.9" y="17">LCD_COM2</text>
<text x="245.6" y="14.6">LCD_POWER</text>
<text x="28" y="18.9">LCD_SEG1</text>
<text x="28" y="20.8">LCD_SEG3</text>
<text x="28" y="22.8">LCD_SEG5</text>
<text x="56.9" y="18.9">LCD_SEG0</text>
<text x="56.9" y="20.8">LCD_SEG2</text>
<text x="56.9" y="22.8">LCD_SEG4</text>
<text x="245.6" y="18.5">RF_IRQ</text>
<text x="245.6" y="22.4">EN_Test_IR</text>
<text x="270.2" y="19.8">RF_IRQ</text>
<text x="28" y="24.7">LCD_SEG7</text>
<text x="28" y="26.6">LED_Y</text>
<text x="56.9" y="24.7">LCD_SEG6</text>
<text x="58.9" y="26.6">LED_G</text>
<text x="245.9" y="26.6">Smoke_OUT</text>
<text x="26.1" y="30.5">CTR_LCD_BL</text>
<text x="58.9" y="30.5">LED_R</text>
<text x="245.9" y="30.5">CO_OUT</text>
<text x="245.9" y="34.3">Battery_DETECT</text>
<text x="245.9" y="38.2">EN_IR</text>
<text x="144.2" y="44" transform="rotate(-90 144.2 44)">EN_Horn</text>
<text x="146.1" y="44" transform="rotate(-90 146.1 44)">RF_IRQ</text>
<text x="148.5" y="44" transform="rotate(-90 148.5 44)">SCLK1</text>
<text x="150.4" y="44" transform="rotate(-90 150.4 44)">SDIO1</text>
<text x="152.3" y="44" transform="rotate(-90 152.3 44)">CSB1</text>
<text x="154.3" y="43.9" transform="rotate(-90 154.3 43.9)">FCSB1</text>
<text x="155.8" y="42.1" transform="rotate(-90 155.8 42.1)">LED_Y</text>
<text x="157.7" y="42.1" transform="rotate(-90 157.7 42.1)">LED_R</text>
<text x="159.6" y="46" transform="rotate(-90 159.6 46)">LCD_COM3</text>
<text x="162" y="42.1" transform="rotate(-90 162 42.1)">SWCLK</text>
<text x="245.9" y="42.1">CO_FAULT</text>
<text x="245.9" y="46.4">SDIO1</text>
<text x="245.9" y="50.2">SCLK1</text>
<text x="245.9" y="54.1">CSB1</text>
<text x="245.9" y="58">FCSB1</text>
<text x="9.1" y="61.9">Battery_VOL</text>
<text x="245.9" y="61.4">EN_Horn</text>
<text x="102.1" y="68.7">Test_key</text>
<text x="102.7" y="70.7">EN_Test_IR</text>
<text x="187.8" y="71.1">SWDIO</text>
<text x="102.7" y="74.9">TX</text>
<text x="102.7" y="76.8">RX</text>
<text x="102.7" y="72.6">EN_IR</text>
<text x="187.8" y="76.4">LCD_COM2</text>
<text x="187.8" y="74.5">CTR_LCD_BL</text>
<text x="187.8" y="72.6">CO_FAULT</text>
<text x="102.5" y="78.4">MCU_REST</text>
<text x="187.8" y="78.4">LCD_COM1</text>
<text x="187.8" y="82.2">LCD_SEG7</text>
<text x="187.8" y="80.3">LCD_COM0</text>
<text x="106.2" y="84.2">Smoke_OUT</text>
<text x="106.4" y="86.1">NTC_OUT</text>
<text x="106.5" y="88">NTC_Power</text>
<text x="187.8" y="88">LCD_SEG1</text>
<text x="187.8" y="86.1">LCD_SEG3</text>
<text x="187.8" y="84.2">LCD_SEG5</text>
<text x="19.7" y="91.9">Battery_DETECT</text>
<text x="267.5" y="99.4">Test_key</text>
<text x="222" y="104.3">TX</text>
<text x="222.2" y="102.3">RX</text>
<text x="14.9" y="111.2">NTC_Power</text>
<text x="86.9" y="115.4">MCU_REST</text>
<text x="140.3" y="115.5" transform="rotate(-90 140.3 115.5)">Battery_DETECT</text>
<text x="142.2" y="115.5" transform="rotate(-90 142.2 115.5)">Battery_VOL</text>
<text x="144.2" y="115.5" transform="rotate(-90 144.2 115.5)">CO_OUT</text>
<text x="146.1" y="116.4" transform="rotate(-90 146.1 116.4)">LCD_SEG6</text>
<text x="148" y="116.3" transform="rotate(-90 148 116.3)">LCD_SEG4</text>
<text x="150" y="116.3" transform="rotate(-90 150 116.3)">LCD_SEG2</text>
<text x="151.9" y="116.3" transform="rotate(-90 151.9 116.3)">LCD_SEG0</text>
<text x="153.8" y="115.5" transform="rotate(-90 153.8 115.5)">VCC_Smoke</text>
<text x="155.8" y="115.5" transform="rotate(-90 155.8 115.5)">LCD_POWER 21</text>
<text x="157.7" y="115.5" transform="rotate(-90 157.7 115.5)">LED_G</text>
<text x="14.9" y="128.6">NTC_OUT</text>
<text x="77" y="135.7">SWCLK</text>
<text x="77" y="137.7">SWDIO</text>
<text x="150.8" y="137.8">TX</text>
<text x="150.8" y="135.9">RX</text>
</g>
<g font-size="1.7">
<text x="40.7" y="15.4">2</text>
<text x="40.7" y="17.4">4</text>
<text x="52.2" y="15.4">1</text>
<text x="52.2" y="17.4">3</text>
<text x="270.2" y="15.9">LCD_POWER</text>
<text x="39.7" y="23.2">10</text>
<text x="40.7" y="19.3">6</text>
<text x="40.7" y="21.2">8</text>
<text x="52.2" y="19.3">5</text>
<text x="52.2" y="21.2">7</text>
<text x="52.2" y="23.2">9</text>
<text x="270.2" y="23.6">EN_Test_IR</text>
<text x="7.5" y="29.8">LCD_3.0V</text>
<text x="39.7" y="25.1">12</text>
<text x="39.7" y="27">16</text>
<text x="39.7" y="29">18</text>
<text x="52.2" y="25.1">11</text>
<text x="52.2" y="27">15</text>
<text x="52.2" y="29">17</text>
<text x="134.4" y="29">VCC_3.0V</text>
<text x="270.7" y="27.9">Smoke_OUT</text>
<text x="39.7" y="30.9">13</text>
<text x="39.7" y="32.8">20</text>
<text x="39.7" y="34.7">22</text>
<text x="52.2" y="30.9">14</text>
<text x="52.2" y="32.8">19</text>
<text x="52.2" y="34.7">21</text>
<text x="270.7" y="31.8">CO_OUT</text>
<text x="270.7" y="35.6">Battery_DETECT</text>
<text x="270.7" y="39.5">EN_IR</text>
<text x="270.7" y="43.3">CO_FAULT</text>
<text x="270.7" y="47.2">SDIO1</text>
<text x="140.7" y="52.7" transform="rotate(-90 140.7 52.7)">48</text>
<text x="142.6" y="52.7" transform="rotate(-90 142.6 52.7)">47</text>
<text x="144.6" y="52.7" transform="rotate(-90 144.6 52.7)">46</text>
<text x="146.5" y="52.7" transform="rotate(-90 146.5 52.7)">45</text>
<text x="148.4" y="52.7" transform="rotate(-90 148.4 52.7)">44</text>
<text x="150.4" y="52.7" transform="rotate(-90 150.4 52.7)">43</text>
<text x="152.3" y="52.7" transform="rotate(-90 152.3 52.7)">42</text>
<text x="154.2" y="52.7" transform="rotate(-90 154.2 52.7)">41</text>
<text x="156.2" y="52.7" transform="rotate(-90 156.2 52.7)">40</text>
<text x="158.1" y="52.7" transform="rotate(-90 158.1 52.7)">39</text>
<text x="160" y="52.7" transform="rotate(-90 160 52.7)">38</text>
<text x="161.9" y="52.7" transform="rotate(-90 161.9 52.7)">37</text>
<text x="270.7" y="51.1">SCLK1</text>
<text x="270.7" y="54.9">CSB1</text>
<text x="270.7" y="58.8">FCSB1</text>
<text x="27.6" y="62.3">2</text>
<text x="37.1" y="62.3">1</text>
<text x="44" y="62.3">3</text>
<text x="51.6" y="62.3">2</text>
<text x="63.3" y="60.7">VCC_3.0V</text>
<text x="270.7" y="62.6">EN_Horn</text>
<text x="20.8" y="66.2" transform="rotate(-90 20.8 66.2)">2</text>
<text x="47.8" y="71" transform="rotate(-90 47.8 71)">1</text>
<text x="47.8" y="69" transform="rotate(-90 47.8 69)">1</text>
<text x="62.3" y="71" transform="rotate(-90 62.3 71)">1</text>
<text x="83" y="66.1">VCC_3.0V</text>
<text x="96.1" y="68.2" transform="rotate(-90 96.1 68.2)">1</text>
<text x="125.3" y="67.1">1</text>
<text x="125.3" y="69.1">2</text>
<text x="125.3" y="71">3</text>
<text x="179.1" y="71">34</text>
<text x="179.1" y="69.1">35</text>
<text x="179.1" y="67.1">36</text>
<text x="202.9" y="67.6">VCC_3.0V</text>
<text x="20.8" y="75.7" transform="rotate(-90 20.8 75.7)">1</text>
<text x="96.1" y="77.7" transform="rotate(-90 96.1 77.7)">2</text>
<text x="125.3" y="72.9">4</text>
<text x="125.3" y="74.9">5</text>
<text x="125.3" y="76.8">6</text>
<text x="179.1" y="76.8">31</text>
<text x="179.1" y="74.9">32</text>
<text x="179.1" y="72.9">33</text>
<text x="47.8" y="80.5" transform="rotate(-90 47.8 80.5)">2</text>
<text x="62.3" y="80.5" transform="rotate(-90 62.3 80.5)">2</text>
<text x="89" y="83.5">VCC_3.0V</text>
<text x="125.3" y="78.7">7</text>
<text x="125.3" y="80.7">8</text>
<text x="125.3" y="82.6">9</text>
<text x="179.1" y="82.6">28</text>
<text x="179.1" y="80.7">29</text>
<text x="179.1" y="78.7">30</text>
<text x="261.8" y="79.2">VCC_3.0V</text>
<text x="62.5" y="89.4" transform="rotate(-90 62.5 89.4)">3</text>
<text x="124.3" y="84.5">10</text>
<text x="124.3" y="86.4">11</text>
<text x="124.3" y="88.4">12</text>
<text x="179.1" y="88.4">25</text>
<text x="179.1" y="86.4">26</text>
<text x="179.1" y="84.5">27</text>
<text x="265.8" y="85.4" transform="rotate(-90 265.8 85.4)">1</text>
<text x="39.2" y="92.2">1</text>
<text x="48.7" y="92.2">2</text>
<text x="56.8" y="92.2">1</text>
<text x="265.8" y="94.8" transform="rotate(-90 265.8 94.8)">2</text>
<text x="62.5" y="97" transform="rotate(-90 62.5 97)">2</text>
<text x="140.7" y="103.7" transform="rotate(-90 140.7 103.7)">13</text>
<text x="142.6" y="103.7" transform="rotate(-90 142.6 103.7)">14</text>
<text x="144.6" y="103.7" transform="rotate(-90 144.6 103.7)">15</text>
<text x="146.5" y="103.7" transform="rotate(-90 146.5 103.7)">16</text>
<text x="148.4" y="103.7" transform="rotate(-90 148.4 103.7)">17</text>
<text x="150.4" y="103.7" transform="rotate(-90 150.4 103.7)">18</text>
<text x="152.3" y="103.7" transform="rotate(-90 152.3 103.7)">19</text>
<text x="154.2" y="103.7" transform="rotate(-90 154.2 103.7)">20</text>
<text x="158.1" y="103.7" transform="rotate(-90 158.1 103.7)">22</text>
<text x="160" y="103.7" transform="rotate(-90 160 103.7)">23</text>
<text x="161.9" y="103.7" transform="rotate(-90 161.9 103.7)">24</text>
<text x="212.3" y="102.3">1</text>
<text x="212.3" y="104.2">2</text>
<text x="212.3" y="106.2">3</text>
<text x="256.2" y="105.6" transform="rotate(-90 256.2 105.6)">2</text>
<text x="212.3" y="108.1">4</text>
<text x="212.3" y="110">5</text>
<text x="256.2" y="113.2" transform="rotate(-90 256.2 113.2)">1</text>
<text x="28.5" y="114.5" transform="rotate(-90 28.5 114.5)">1</text>
<text x="28.5" y="124" transform="rotate(-90 28.5 124)">2</text>
<text x="149.4" y="121.3">VCC_Smoke</text>
<text x="28.5" y="131.9" transform="rotate(-90 28.5 131.9)">2</text>
<text x="71.2" y="131.8">6</text>
<text x="163" y="126.5" transform="rotate(-90 163 126.5)">VCC_3.0V</text>
<text x="71.2" y="137.6">3</text>
<text x="71.2" y="135.7">4</text>
<text x="71.2" y="133.8">5</text>
<text x="93.3" y="134.6">VCC_3.0V</text>
<text x="145" y="135.9">1</text>
<text x="145" y="137.8">2</text>
<text x="28.5" y="141.4" transform="rotate(-90 28.5 141.4)">1</text>
<text x="71.2" y="141.5">1</text>
<text x="71.2" y="139.5">2</text>
<text x="145" y="139.7">3</text>
<text x="145" y="141.7">4</text>
<text x="145" y="143.6">5</text>
<text x="62.2" y="146">MINI-CON4-1.3MM</text>
<text x="76.3" y="144.1">VCC_3.0V</text>
<text x="154.8" y="146.4">VCC_3.0V</text>
</g>
<g font-size="1.7" fill="#000080">
<text x="42.3" y="12.6">LCD</text>
<text x="48.1" y="12.6">HD3</text>
<text x="122.4" y="33.9">C51</text>
<text x="126.7" y="33.9">0.1uF</text>
<text x="122.2" y="46.4">C52</text>
<text x="126.3" y="46.6">4.7uF</text>
<text x="120.6" y="50.8">C50</text>
<text x="165.3" y="52">N32L406CBL7</text>
<text x="168.1" y="48.9">U11</text>
<text x="31.1" y="59.1">R13</text>
<text x="119.7" y="55.7">4.7uF</text>
<text x="183.4" y="59.5">C55</text>
<text x="187.3" y="59.5">0.1uF</text>
<text x="29.2" y="61.3">100K 1%</text>
<text x="41.9" y="65.3">Q3</text>
<text x="22" y="71.9">100K 1%</text>
<text x="22.8" y="70.4">R8</text>
<text x="40.3" y="66.9">S8550</text>
<text x="90.8" y="71.1">R86</text>
<text x="43.3" y="76.9">10K</text>
<text x="43.4" y="74.8">R21</text>
<text x="64.3" y="76.2">100R 1%</text>
<text x="65.4" y="74.2">R22</text>
<text x="85" y="76.9">C69</text>
<text x="88.8" y="76.9">0.1uF</text>
<text x="90.8" y="73.1">10K</text>
<text x="98.7" y="88.3">C53</text>
<text x="268.1" y="88.3">R59</text>
<text x="43.3" y="92.2">10K</text>
<text x="43.9" y="90.4">R9</text>
<text x="64.9" y="94.3">S8050</text>
<text x="65.8" y="92.2">Q12</text>
<text x="98.1" y="92.4">0.1uF</text>
<text x="268.1" y="92.2">100K</text>
<text x="201.3" y="107.8">HD6</text>
<text x="201.3" y="105.9">UART</text>
<text x="229.7" y="105.5">TX1</text>
<text x="229.7" y="103.4">RX1</text>
<text x="251.7" y="106.6">S2</text>
<text x="267.9" y="107.6">KEY2</text>
<text x="169.9" y="110.9">C54</text>
<text x="230.9" y="111.5">GND3</text>
<text x="251.5" y="110.7">NC</text>
<text x="279" y="109.5">C40</text>
<text x="279" y="111.8">1nF</text>
<text x="20.3" y="117.1">C26</text>
<text x="30.5" y="119.6">100K 1%</text>
<text x="31.7" y="117.6">R40</text>
<text x="68.1" y="116.9">TP22 MCU_REST</text>
<text x="170.1" y="115.3">0.1uF</text>
<text x="20.3" y="120.9">1nF</text>
<text x="103.3" y="130">VCC</text>
<text x="17.9" y="136">C30</text>
<text x="29.4" y="137.2">NTC(100K/3950)</text>
<text x="32" y="134.8">R41</text>
<text x="59.3" y="136.7">CON1</text>
<text x="103.5" y="136.7">SWCLK</text>
<text x="103.5" y="134.8">SWCLK1</text>
<text x="103.5" y="132.9">VCC_3V</text>
<text x="170.1" y="136.9">RX</text>
<text x="17" y="139.1">470pF</text>
<text x="56.4" y="139.7">PROGRAME</text>
<text x="103.7" y="140.8">SWDIO1</text>
<text x="103.7" y="138.7">SWDIO</text>
<text x="103.9" y="142.9">GND</text>
<text x="134" y="141.4">HD5</text>
<text x="134" y="139.4">UART</text>
<text x="170.1" y="139.3">TX</text>
<text x="170.2" y="143.5">GND4</text>
<text x="200" y="142">GND2</text>
<text x="170.2" y="146.8">TP18</text>
</g>
<g font-size="1.7" fill="#004080">
<text x="141.9" y="59.6" transform="rotate(-90 141.9 59.6)">VDD3</text>
<text x="143.8" y="59.4" transform="rotate(-90 143.8 59.4)">VSS3</text>
<text x="145.8" y="58.3" transform="rotate(-90 145.8 58.3)">PB9</text>
<text x="147.7" y="58.3" transform="rotate(-90 147.7 58.3)">PB8</text>
<text x="151.6" y="58.3" transform="rotate(-90 151.6 58.3)">PB7</text>
<text x="153.5" y="58.3" transform="rotate(-90 153.5 58.3)">PB6</text>
<text x="155.4" y="58.3" transform="rotate(-90 155.4 58.3)">PB5</text>
<text x="157.4" y="58.3" transform="rotate(-90 157.4 58.3)">PB4</text>
<text x="159.3" y="58.3" transform="rotate(-90 159.3 58.3)">PB3</text>
<text x="149.6" y="64.9" transform="rotate(-90 149.6 64.9)">PD0-BOOT0</text>
<text x="128.6" y="68.4">VLCD</text>
<text x="128.6" y="70.3">PC13-TAMPER-RTC</text>
<text x="161.2" y="69.1" transform="rotate(-90 161.2 69.1)">PA15/LCD_COM3</text>
<text x="163.2" y="66" transform="rotate(-90 163.2 66)">PA14-SWCLK</text>
<text x="172.2" y="68.4">VDD2</text>
<text x="172.4" y="70.3">VSS2</text>
<text x="128.6" y="72.3">PC14-OSC32_IN</text>
<text x="128.6" y="74.2">PC15-OSC32_OUT</text>
<text x="128.6" y="76.1">PD14-OSC_IN/TX</text>
<text x="164.8" y="76.1">PA11-USB_DM</text>
<text x="165" y="74.2">PA12-USB_DP</text>
<text x="166.1" y="72.3">PA13-SWDIO</text>
<text x="128.6" y="78">PD15-OSC_OUT/RX</text>
<text x="128.6" y="80">NRST</text>
<text x="128.6" y="81.9">VSSA</text>
<text x="128.6" y="83.8">VDDA</text>
<text x="158.8" y="78">PA10/RX1/LCD_COM2</text>
<text x="159.9" y="80">PA9/TX1/LCD_COM1</text>
<text x="162.5" y="83.8">PB15//LCD_SEG7</text>
<text x="163.6" y="81.9">PA8/LCD_COM0</text>
<text x="128.6" y="85.8">PA0-WKUP</text>
<text x="128.6" y="87.7">PA1</text>
<text x="128.6" y="89.6">PA2</text>
<text x="163" y="89.6">PB12/LCD_SEG4</text>
<text x="163" y="87.7">PB13/LCD_SEG5</text>
<text x="163" y="85.8">PB14/LCD_SEG6</text>
<text x="141.9" y="99.5" transform="rotate(-90 141.9 99.5)">PA3</text>
<text x="143.8" y="99.5" transform="rotate(-90 143.8 99.5)">PA4</text>
<text x="145.8" y="99.5" transform="rotate(-90 145.8 99.5)">PA5</text>
<text x="147.7" y="99.5" transform="rotate(-90 147.7 99.5)">PA6/LCD_SEG0</text>
<text x="149.6" y="99.5" transform="rotate(-90 149.6 99.5)">PA7/LCD_SEG1</text>
<text x="151.6" y="99.5" transform="rotate(-90 151.6 99.5)">PB0/LCD_SEG2</text>
<text x="153.5" y="99.5" transform="rotate(-90 153.5 99.5)">PB1/LCD_SEG3</text>
<text x="155.4" y="99.5" transform="rotate(-90 155.4 99.5)">PB2</text>
<text x="157.4" y="99.5" transform="rotate(-90 157.4 99.5)">PB10</text>
<text x="159.3" y="99.5" transform="rotate(-90 159.3 99.5)">PB11</text>
<text x="161.2" y="99.5" transform="rotate(-90 161.2 99.5)">VSS1</text>
<text x="163.2" y="99.5" transform="rotate(-90 163.2 99.5)">VDD1</text>
</g>
<g font-size="1.4">
<text x="30.9" y="1.4">5</text>
<text x="88.8" y="1.4">4</text>
<text x="146.7" y="1.4">3</text>
<text x="204.6" y="1.4">2</text>
<text x="262.6" y="1.4">1</text>
<text x=".5" y="26.1">D</text>
<text x="292" y="26.1">D</text>
<text x=".5" y="71.9">C</text>
<text x="292" y="71.9">C</text>
<text x=".5" y="117.8">B</text>
<text x="292" y="117.8">B</text>
<text x=".5" y="163.6">A</text>
<text x="292" y="163.6">A</text>
<text x="30.9" y="186.8">5</text>
<text x="88.8" y="186.8">4</text>
<text x="146.7" y="186.8">3</text>
<text x="204.6" y="186.8">2</text>
<text x="262.6" y="186.8">1</text>
</g>
</svg>
